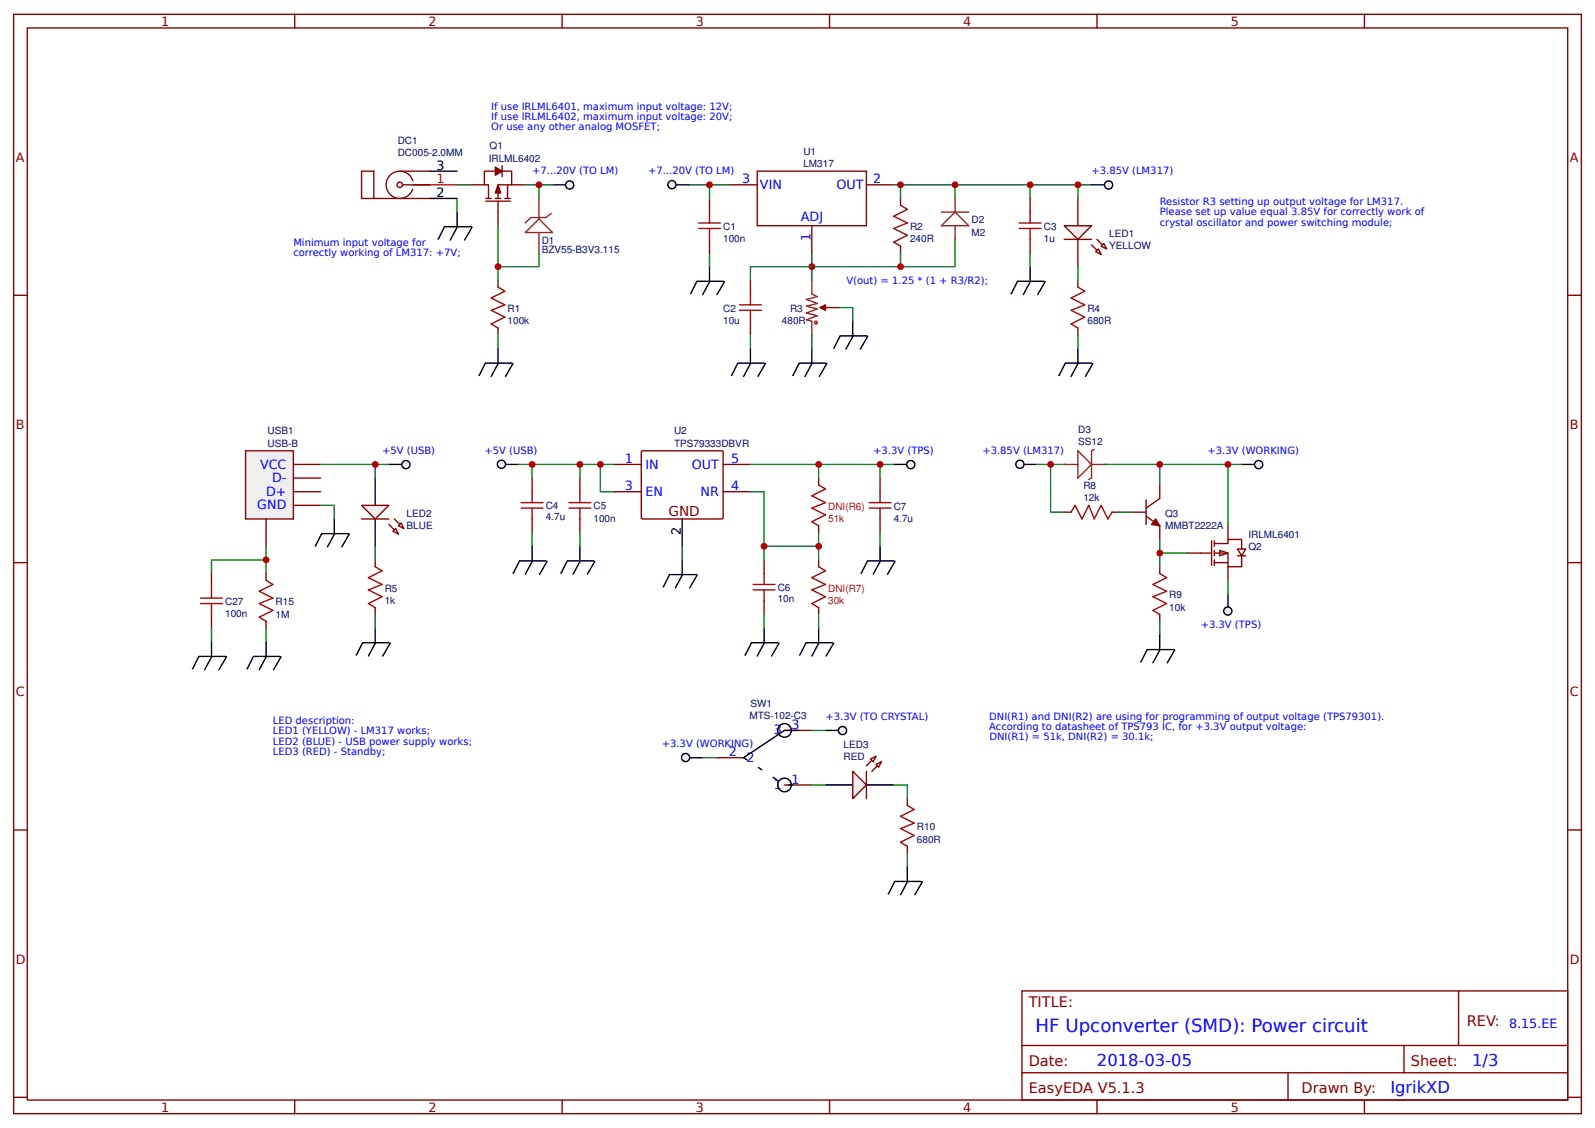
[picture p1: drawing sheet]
<svg xmlns="http://www.w3.org/2000/svg" width="309mm" height="219mm" viewBox="0 0 309 219" stroke-linecap="round" stroke-linejoin="round" font-family="sans-serif">
<g fill="none" stroke="#800" stroke-width=".26">
<path d="M2.6 2.8h304.1v213.2h-304.1zM5.3 5.4h298.7v208h-298.7zM57.1 2.8v2.6M109 2.8v2.6M160.9 2.8v2.6M212.7 2.8v2.6M264.6 2.8v2.6M72.5 38.5v-5.3h-2.4v5.3h13.2M77.8 33.2h5.5M78.1 35.9h5.2M91.3 35.9h2.6M94.2 39h4.8"/>
<path d="M94.2 38.5h1M96 33.2h-2.1v2.7h.8v2.6M96 38.5h1.1M96.6 39v4.8M97.4 33.2h1.8v2.7h-2.6v2.6M97.4 32.1v2.2M97.9 38.5h1.1M98.4 35.9v2.6M99.2 35.9h2.7M2.6 57.3h2.7M96.6 54.4v1.3M304 57.3h2.7"/>
<path d="M96.6 63.6v1.4M2.6 109.1h2.7M304 109.1h2.7M2.6 161h2.7M304 161h2.7M198.2 192.2h105.8v21.2h-105.8zM282.8 192.2v10.6M2.6 212.9h2.7M57.1 213.4v2.6M109 213.4v2.6M160.9 213.4v2.6M198.2 202.8h105.8"/>
<path d="M198.2 208.1h105.8M212.7 213.4v2.6M249.8 208.1v5.3M264.6 213.4v2.6M272.3 202.8v5.3M304 212.9h2.7"/>
</g>
<g fill="#800" stroke="#800" stroke-width=".26">
<path d="M96.6 35.9l.5 1.5h-1.1z"/>
<path d="M96 32.4l1.4 .8-1.4 .8z"/>
</g>
<path d="M96.6 55.7l1.3 .8-2.7 1.3 2.7 1.3-2.7 1.1 2.7 1.3-2.7 1.3 1.4 .8" fill="none" stroke="#a00000" stroke-width=".26"/>
<path d="M83.3 33.2h5.3M83.3 38.5h5.3M94.1 70.4l-1.2 2.4M94.2 70.4h5.1M96.6 67.6v2.6M96.6 70.4l-1.4 2.6M99.5 70.5l-1.5 2.5" fill="none" stroke="#000" stroke-width=".26"/>
<path d="M83.3 35.9h5.3" fill="none" stroke="#f00" stroke-width=".26"/>
<circle cx="77.5" cy="35.9" r=".53" fill="#efefef" stroke="#800" stroke-width=".26"/>
<path d="M80.1 35.1a2.65 2.65 0 0 0-4.1-1.4 2.65 2.65 0 0 0-.1 4.3 2.65 2.65 0 0 0 4.1-1.3" fill="none" stroke="#800" stroke-width=".26"/>
<path d="M86.2 44l-1.3 2.4M86.3 44h5M88.6 41.1v2.7M88.7 44l-1.4 2.6M91.5 44.1l-1.4 2.5" fill="none" stroke="#000" stroke-width=".26"/>
<path d="M47.6 87.4h9.3v13.3h-9.3z" fill="#efefef" stroke="#800" stroke-width=".26"/>
<g fill="none" stroke="#800" stroke-width=".26">
<path d="M141.6 35.9h5.2M146.8 33.2h21.2v10.6h-21.2zM168 35.9h5.3M174.6 38.5v1.3M157.4 43.8v5.3M174.6 47.8v1.3M56.9 90.1h5.3M56.9 92.7h5.3M56.9 95.4h5.3M56.9 98h5.3M51.6 100.7v5.3M138.9 147h5.3"/>
<path d="M152.1 152.3h5.3M152.1 141.7h5.3"/>
</g>
<g fill="none" stroke="#000" stroke-width=".26">
<path d="M135.1 54.6l-1.2 2.4M135.2 54.6h5.1M137.6 51.7v2.7M137.6 54.6l-1.3 2.5M140.5 54.6l-1.5 2.5M197.3 54.6l-1.2 2.4M197.4 54.6h5.1M199.8 51.7v2.7M199.8 54.6l-1.4 2.5M202.7 54.6l-1.5 2.5M143.1 70.4l-1.3 2.4M143.1 70.4h5.1"/>
<path d="M145.5 67.6v2.6M145.6 70.4l-1.4 2.6M148.4 70.5l-1.4 2.5M155 70.4l-1.3 2.4M155 70.4h5.1M157.4 67.6v2.6M157.5 70.4l-1.4 2.6M160.3 70.5l-1.4 2.5M154.8 141.7h-2.7l-7.9 5.3"/>
<circle cx="152.1" cy="152.3" r="1.32"/>
<circle cx="152.1" cy="141.7" r="1.32"/>
</g>
<path d="M174.6 39.8l1.3 .8-2.6 1.3 2.6 1.4-2.6 1 2.6 1.3-2.6 1.4 1.3 .8" fill="none" stroke="#a00000" stroke-width=".26"/>
<path d="M173.3 35.9h1.3v2.6" fill="none" stroke="#080" stroke-width=".26"/>
<path d="M144.2 147l7.9 5.3h2.7" fill="none" stroke="#000" stroke-width=".26" stroke-dasharray=".8 2.6"/>
<g fill="#fefefe" stroke="#800" stroke-width=".26">
<path d="M236.5 106.8l1.6 .5-1.6 .5z"/>
<path d="M240 106.5h1.6l-.8 1.3z"/>
</g>
<path d="M230.2 107.3h4.7M234.9 104.9v4.8M235.5 105.4h2.6v-.8h2.7v1.9M235.5 107.3h2.6v2.6M235.5 109.1h2.6M235.5 104.9v1.1M235.5 106.8v1M235.5 108.6v1.1M238.1 102v2.6M238.1 109.9v2.7M240 107.8h1.6M240.8 107.8v2.1h-2.7" fill="none" stroke="#800" stroke-width=".26"/>
<path d="M72.8 92.7v5.3M72.8 100.7v5.3" fill="none" stroke="#000" stroke-width=".26"/>
<path d="M70.1 98h5.3l-2.6 2.7z" fill="#efefef" stroke="#800" stroke-width=".26"/>
<path d="M75.4 101.7l1.9 1.9M76.5 100.7l1.8 1.8" fill="none" stroke="#800" stroke-width=".26"/>
<g fill="#efefef" stroke="#800" stroke-width=".26">
<path d="M76.2 103.1l.5-.6 .6 1.1z"/>
<path d="M77.3 102l.5-.5 .5 1z"/>
</g>
<path d="M209 54.4v1.3M209 63.6v1.4M70.1 100.7h5.3M72.8 108.6v1.3M72.8 117.9v1.3" fill="none" stroke="#800" stroke-width=".26"/>
<path d="M209 55.7l1.3 .8-2.6 1.3 2.6 1.3-2.6 1.1 2.6 1.3-2.6 1.3 1.3 .8M72.8 109.9l1.3 .8-2.7 1.4 2.7 1.3-2.7 1 2.7 1.4-2.7 1.3 1.4 .8" fill="none" stroke="#a00000" stroke-width=".26"/>
<path d="M206.6 70.4l-1.3 2.4M206.6 70.4h5.1M209 67.6v2.6M209.1 70.4l-1.4 2.6M211.9 70.5l-1.4 2.5M70.3 124.7l-1.2 2.4M70.4 124.7h5.1M72.8 121.8v2.7M72.8 124.7l-1.4 2.6M75.7 124.8l-1.5 2.5" fill="none" stroke="#000" stroke-width=".26"/>
<path d="M88.6 38.5v2.6M88.6 35.9h2.7M101.9 35.9h2.6v2.6M174.6 35.9h10.6v2.6M137.6 49.1v2.6M157.4 49.1v2.6h17.2v-2.6M199.8 49.1v2.6M96.6 65v2.6M145.5 65v2.6M72.8 106v2.6M72.8 119.2v2.6" fill="none" stroke="#080" stroke-width=".26"/>
<path d="M104.5 38.5v4M104.5 42.5l2.7 2.6h-5.3zM104.5 45.1v4M106.9 41.4l-1.1 .8h-2.9l-1 1.1" fill="none" stroke="#8d2323" stroke-width=".26"/>
<circle cx="174.6" cy="35.9" r=".66" fill="#c00"/>
<path d="M185.2 46.4v5.3h-10.6" fill="none" stroke="#080" stroke-width=".26"/>
<path d="M209 38.5v5.3M209 46.4v5.3" fill="none" stroke="#800" stroke-width=".26"/>
<path d="M206.4 43.8h5.3l-2.7 2.6z" fill="#efefef" stroke="#800" stroke-width=".26"/>
<path d="M211.7 47.5l1.8 1.8M212.7 46.4l1.9 1.9" fill="none" stroke="#800" stroke-width=".26"/>
<g fill="#efefef" stroke="#800" stroke-width=".26">
<path d="M212.5 48.8l.5-.5 .5 1z"/>
<path d="M213.5 47.8l.5-.6 .6 1.1z"/>
</g>
<path d="M206.4 46.4h5.3" fill="none" stroke="#800" stroke-width=".26"/>
<path d="M185.2 35.9h14.6v2.6M209 65v2.6" fill="none" stroke="#080" stroke-width=".26"/>
<circle cx="185.2" cy="35.9" r=".66" fill="#c00"/>
<path d="M185.2 38.5v2.6M182.6 43.8l2.6-2.7 2.7 2.7zM182.6 41.1h5.3M185.2 43.8v2.6M206.4 90.1h.1M206.4 90.1h2.6M209 87.4l2.7 2.7-2.7 2.6zM211.7 90.1h2.6M212.2 87.2l-.5 .2v5.3l-.6 .3M214.3 90.1h.1" fill="none" stroke="#8d2323" stroke-width=".26"/>
<path d="M135.5 44.3h4.2M135.5 43.3h4.2M137.6 41.1v2.2M137.6 44.3v2.1" fill="none" stroke="#a00000" stroke-width=".26"/>
<path d="M137.6 38.5v2.6M137.6 46.4v2.7" fill="none" stroke="#800" stroke-width=".26"/>
<path d="M160.1 152.3h5.3M168 152.3h5.3" fill="none" stroke="#000" stroke-width=".26"/>
<path d="M165.4 149.6l2.6 2.7-2.6 2.6z" fill="#efefef" stroke="#800" stroke-width=".26"/>
<path d="M169.9 146.7l-1.9 1.9M170.9 147.8l-1.8 1.8" fill="none" stroke="#800" stroke-width=".26"/>
<g fill="#efefef" stroke="#800" stroke-width=".26">
<path d="M169.9 148.3l1-.5-.5 1z"/>
<path d="M168.8 147.2l1.1-.5-.6 1.1z"/>
</g>
<g fill="none" stroke="#800" stroke-width=".26">
<path d="M103.2 92.7v2.7M112.4 92.7v2.7M119.1 90.1h5.3M119.1 95.4h5.3M124.5 87.5h15.6l.1 .2v12.8l-.2 .2-15.5-.1-.1-.2v-12.7zM140.2 90.1h5.3M140.2 95.4h5.3M170.7 92.7v2.7M103.2 100.7v2.6M112.4 100.7v2.6M148.2 108.6v2.7M148.2 116.5v2.7"/>
<path d="M170.7 100.7v2.6M168 149.6v5.3M175.9 154.9v1.3M175.9 164.2v1.3"/>
</g>
<g fill="none" stroke="#a00000" stroke-width=".26">
<path d="M101.1 97.5h4.2M101.1 98.6h4.2M103.2 95.4v2.1M103.2 98.6v2.1M110.3 97.5h4.3M110.3 98.6h4.3M112.4 95.4v2.1M112.4 98.6v2.1M168.5 97.5h4.3M168.5 98.6h4.3M170.7 95.4v2.1M170.7 98.6v2.1"/>
<path d="M146 114.4h4.3M146 113.4h4.3M148.2 111.3v2.1M148.2 114.4v2.1M175.9 156.2l1.4 .8-2.7 1.4 2.7 1.3-2.7 1 2.7 1.4-2.7 1.3 1.3 .8"/>
</g>
<g fill="none" stroke="#000" stroke-width=".26">
<path d="M75.4 90.1h2.7M110 108.8l-1.3 2.4M110.1 108.8h5.1M112.4 106v2.6M112.5 108.8l-1.4 2.6M115.4 108.9l-1.5 2.5M129.8 111.5l-1.2 2.3M129.9 111.5h5.1M132.3 100.7v5.3M132.3 108.6v2.7M132.4 111.5l-1.4 2.5M135.2 111.5l-1.5 2.5"/>
<path d="M168.2 108.8l-1.2 2.4M168.3 108.8h5.1M170.7 106v2.6M170.7 108.8l-1.4 2.6M173.6 108.9l-1.5 2.5M145.7 124.7l-1.2 2.4M145.8 124.7h5.1M148.2 121.8v2.7M148.2 124.7l-1.4 2.6M151.1 124.8l-1.5 2.5"/>
</g>
<path d="M62.2 90.1h10.6v2.6M112.4 90.1h-9.2v2.6M116.4 90.1h-4v2.6M119.1 90.1h-2.7v5.3h2.7M103.2 103.3v2.7M112.4 103.3v2.7M148.2 119.2v2.6M170.7 103.3v2.7" fill="none" stroke="#080" stroke-width=".26"/>
<circle cx="78.7" cy="90.1" r=".79" fill="#efefef" stroke="#000" stroke-width=".26"/>
<path d="M72.8 90.1h2.6" fill="none" stroke="#080" stroke-width=".26"/>
<circle cx="72.8" cy="90.1" r=".66" fill="#c00"/>
<path d="M51.6 106v5.3M157.4 152.3h2.7M173.3 152.3h2.6v2.6M175.9 165.5v2.6" fill="none" stroke="#080" stroke-width=".26"/>
<path d="M133.6 147h2.7M173.5 171l-1.3 2.4M173.6 171h5.1M175.9 168.1v2.7M176 171l-1.4 2.6M178.9 171.1l-1.5 2.5" fill="none" stroke="#000" stroke-width=".26"/>
<circle cx="133" cy="146.9" r=".79" fill="#efefef" stroke="#000" stroke-width=".26"/>
<path d="M136.3 147h2.6" fill="none" stroke="#080" stroke-width=".26"/>
<path d="M160.1 141.7h2.6" fill="none" stroke="#000" stroke-width=".26"/>
<circle cx="163.4" cy="141.7" r=".79" fill="#efefef" stroke="#000" stroke-width=".26"/>
<path d="M141.6 35.9h-4v2.6M199.8 35.9h11.9M157.4 141.7h2.7" fill="none" stroke="#080" stroke-width=".26"/>
<circle cx="199.8" cy="35.9" r=".66" fill="#c00"/>
<path d="M211.7 35.9h2.6" fill="none" stroke="#000" stroke-width=".26"/>
<circle cx="215" cy="35.9" r=".79" fill="#efefef" stroke="#000" stroke-width=".26"/>
<path d="M131 35.9h2.6" fill="none" stroke="#000" stroke-width=".26"/>
<circle cx="130.3" cy="35.8" r=".79" fill="#efefef" stroke="#000" stroke-width=".26"/>
<path d="M107.2 35.9h2.6" fill="none" stroke="#000" stroke-width=".26"/>
<circle cx="110.5" cy="35.9" r=".79" fill="#efefef" stroke="#000" stroke-width=".26"/>
<path d="M104.5 35.9h2.7" fill="none" stroke="#080" stroke-width=".26"/>
<circle cx="104.5" cy="35.9" r=".66" fill="#c00"/>
<path d="M96.6 43.8v10.6M104.5 49.1v2.6h-7.9" fill="none" stroke="#080" stroke-width=".26"/>
<g fill="#c00">
<circle cx="96.6" cy="51.7" r=".66"/>
<circle cx="112.4" cy="90.1" r=".66"/>
</g>
<path d="M97.9 90.1h2.6M100.7 108.8l-1.2 2.4M100.8 108.8h5.1M103.2 106v2.6M103.3 108.8l-1.4 2.6M106.1 108.9l-1.5 2.5" fill="none" stroke="#000" stroke-width=".26"/>
<circle cx="97.2" cy="90.1" r=".79" fill="#efefef" stroke="#000" stroke-width=".26"/>
<path d="M173.3 90.1h2.6" fill="none" stroke="#000" stroke-width=".26"/>
<circle cx="176.6" cy="90.1" r=".79" fill="#efefef" stroke="#000" stroke-width=".26"/>
<path d="M133.6 35.9h4M100.5 90.1h2.7M145.5 90.1h27.8" fill="none" stroke="#080" stroke-width=".26"/>
<path d="M157.4 54.4v2.6l1.1 .5-2.1 .6 2.1 .8-2.1 .5 2.1 .5-2.1 .8 2.1 .6-2.1 .7 1 .3v2.7M159 59.7h1.1" fill="none" stroke="#8d2323" stroke-width=".26"/>
<path d="M159 59.7l1.1-.6v1.1z" fill="#800" stroke="#800" stroke-width=".26"/>
<circle cx="158.2" cy="62.6" r=".26" fill="none" stroke="#a00000" stroke-width=".26"/>
<path d="M160.1 59.7h2.6" fill="none" stroke="#800" stroke-width=".26"/>
<circle cx="137.6" cy="35.9" r=".66" fill="#c00"/>
<path d="M162.7 59.7h2.7v2.6M157.4 65v2.6" fill="none" stroke="#080" stroke-width=".26"/>
<path d="M162.9 65.2l-1.2 2.3M163 65.2h5.1M165.4 62.3v2.7M165.4 65.2l-1.4 2.5M168.3 65.2l-1.5 2.5" fill="none" stroke="#000" stroke-width=".26"/>
<circle cx="116.4" cy="90.1" r=".66" fill="#c00"/>
<path d="M207.7 99.4l.8-1.4 1.3 2.7 1.3-2.7 1.1 2.7 1.3-2.7 1.3 2.7 .8-1.3M224.9 111.3l1.3 .8-2.6 1.3 2.6 1.3-2.6 1.1 2.6 1.3-2.6 1.3 1.3 .8" fill="none" stroke="#a00000" stroke-width=".26"/>
<path d="M206.4 99.4h1.3M215.6 99.4h1.4M219.6 99.4h2.6M222.2 97v4.7M224.9 94.1v2.6l-2.7 1.9M222.2 100.1l2.7 1.9v2.6M224.9 109.9v1.4M224.9 119.2v1.3" fill="none" stroke="#800" stroke-width=".26"/>
<path d="M224.1 100.7l.8 1.3-1.6-.3z" fill="#800" stroke="#800" stroke-width=".26"/>
<path d="M198.4 90.1h2.7" fill="none" stroke="#000" stroke-width=".26"/>
<circle cx="197.8" cy="90.1" r=".79" fill="#efefef" stroke="#000" stroke-width=".26"/>
<path d="M201.1 90.1h5.3M203.7 90.1v9.3h2.7" fill="none" stroke="#080" stroke-width=".26"/>
<circle cx="203.7" cy="90.1" r=".66" fill="#c00"/>
<path d="M214.3 90.1h10.6v4M217 99.4h2.6M224.9 104.6v5.3M224.9 107.3h5.3M224.9 120.5v2.7" fill="none" stroke="#080" stroke-width=".26"/>
<path d="M222.4 126l-1.2 2.4M222.5 126h5.1M224.9 123.2v2.6M225 126l-1.4 2.6M227.8 126.1l-1.4 2.5" fill="none" stroke="#000" stroke-width=".26"/>
<circle cx="224.9" cy="107.3" r=".66" fill="#c00"/>
<path d="M238.1 115.2v2.7" fill="none" stroke="#000" stroke-width=".26"/>
<circle cx="238.1" cy="118.5" r=".79" fill="#efefef" stroke="#000" stroke-width=".26"/>
<path d="M224.9 90.1h13.2v11.9M238.1 112.6v2.6" fill="none" stroke="#080" stroke-width=".26"/>
<circle cx="224.9" cy="90.1" r=".66" fill="#c00"/>
<path d="M240.8 90.1h2.6" fill="none" stroke="#000" stroke-width=".26"/>
<circle cx="244.1" cy="90.1" r=".79" fill="#efefef" stroke="#000" stroke-width=".26"/>
<path d="M238.1 90.1h2.7" fill="none" stroke="#080" stroke-width=".26"/>
<circle cx="103.2" cy="90.1" r=".66" fill="#c00"/>
<path d="M209 35.9v2.6M209 51.7v2.7M132.3 106v2.6" fill="none" stroke="#080" stroke-width=".26"/>
<g fill="#c00">
<circle cx="209" cy="35.9" r=".66"/>
<circle cx="174.6" cy="51.7" r=".66"/>
</g>
<path d="M157.4 51.7v2.7" fill="none" stroke="#080" stroke-width=".26"/>
<circle cx="157.4" cy="51.7" r=".66" fill="#c00"/>
<path d="M157.4 51.7h-11.9v2.7" fill="none" stroke="#080" stroke-width=".26"/>
<path d="M143.4 59.1h4.2M145.5 57v2.1M197.6 44.3h4.3M197.6 43.3h4.3M199.8 41.1v2.2M199.8 44.3v2.1M143.4 60.2h4.2M145.5 60.2v2.1" fill="none" stroke="#a00000" stroke-width=".26"/>
<path d="M199.8 38.5v2.6M145.5 54.4v2.6M199.8 46.4v2.7M145.5 62.3v2.7" fill="none" stroke="#800" stroke-width=".26"/>
<circle cx="238.1" cy="90.1" r=".66" fill="#c00"/>
<path d="M158.7 94.1l1.4 .8-2.7 1.3 2.7 1.3-2.7 1.1 2.7 1.3-2.7 1.3 1.3 .8M158.7 109.9l1.4 .8-2.7 1.4 2.7 1.3-2.7 1 2.7 1.4-2.7 1.3 1.3 .8" fill="none" stroke="#a00000" stroke-width=".26"/>
<path d="M158.7 92.7v1.4M158.7 102v1.3M158.7 108.6v1.3M158.7 117.9v1.3" fill="none" stroke="#800" stroke-width=".26"/>
<path d="M145.5 95.4h2.7v13.2M158.7 90.1v2.6M158.7 119.2v2.6" fill="none" stroke="#080" stroke-width=".26"/>
<path d="M156.3 124.7l-1.3 2.4M156.4 124.7h5.1M158.7 121.8v2.7M158.8 124.7l-1.4 2.6M161.7 124.8l-1.5 2.5" fill="none" stroke="#000" stroke-width=".26"/>
<circle cx="158.8" cy="90.1" r=".66" fill="#c00"/>
<path d="M170.7 90.1v2.6" fill="none" stroke="#080" stroke-width=".26"/>
<circle cx="170.7" cy="90.1" r=".66" fill="#c00"/>
<path d="M148.2 106h10.5M158.7 103.3v5.3" fill="none" stroke="#080" stroke-width=".26"/>
<g fill="#c00">
<circle cx="148.2" cy="106" r=".66"/>
<circle cx="158.8" cy="106" r=".66"/>
</g>
<path d="M62.2 98h2.6v2.7M51.6 108.6h-10.6v2.7M51.6 121.8v2.7" fill="none" stroke="#080" stroke-width=".26"/>
<g fill="none" stroke="#000" stroke-width=".26">
<path d="M62.4 103.5l-1.3 2.4M62.4 103.5h5.1M64.8 100.7v2.6M64.9 103.5l-1.4 2.6M67.7 103.6l-1.4 2.5M38.6 127.3l-1.3 2.4M38.6 127.3h5.1M41 124.5v2.6M41.1 127.3l-1.4 2.6M43.9 127.4l-1.4 2.5M49.1 127.3l-1.2 2.4M49.2 127.3h5.1"/>
<path d="M51.6 124.5v2.6M51.7 127.3l-1.4 2.6M54.5 127.4l-1.5 2.5"/>
</g>
<path d="M38.9 117.1h4.2M38.9 116h4.2M41 113.9v2.1M41 117.1v2.1M51.6 112.6l1.3 .8-2.6 1.3 2.6 1.3-2.6 1.1 2.6 1.3-2.6 1.3 1.3 .8" fill="none" stroke="#a00000" stroke-width=".26"/>
<path d="M41 111.3v2.6M41 119.2v2.6M51.6 111.3v1.3M51.6 120.5v1.3" fill="none" stroke="#800" stroke-width=".26"/>
<circle cx="51.6" cy="108.6" r=".66" fill="#c00"/>
<path d="M41 121.8v2.7" fill="none" stroke="#080" stroke-width=".26"/>
<text font-size="3.5" fill="#00f" x="200.8" y="200.2">HF Upconverter (SMD): Power circuit</text>
<g font-size="3.2" fill="#00f">
<text x="212.7" y="206.8">2018-03-05</text>
<text x="285.5" y="206.8">1/3</text>
<text x="269.6" y="212.1">IgrikXD</text>
</g>
<g font-size="2.8" fill="#800">
<text x="199.5" y="195.4">TITLE:</text>
<text x="284.4" y="199.1">REV:</text>
<text x="199.5" y="206.8">Date:</text>
<text x="273.6" y="206.8">Sheet:</text>
<text x="199.5" y="212.1">EasyEDA V5.1.3</text>
<text x="252.4" y="212.1">Drawn By:</text>
</g>
<text font-size="2.6" fill="#800" x="129.6" y="100.1">GND</text>
<g font-size="2.5" fill="#800">
<text x="31.2" y="5">1</text>
<text x="83.1" y="5">2</text>
<text x="134.9" y="5">3</text>
<text x="186.8" y="5">4</text>
<text x="238.7" y="5">5</text>
<text x="3" y="31.4">A</text>
<text x="304.4" y="31.4">A</text>
<text x="3" y="83.2">B</text>
<text x="304.4" y="83.2">B</text>
<text x="3" y="135.1">C</text>
<text x="304.4" y="135.1">C</text>
<text x="3" y="186.9">D</text>
<text x="304.4" y="186.9">D</text>
<text x="31.2" y="215.6">1</text>
<text x="83.1" y="215.6">2</text>
<text x="134.9" y="215.6">3</text>
<text x="186.8" y="215.6">4</text>
<text x="238.7" y="215.6">5</text>
</g>
<g font-size="2.5">
<text x="84.7" y="32.9">3</text>
<text x="84.7" y="38.2">2</text>
<text x="132" y="103.8" transform="rotate(-90 132 103.8)">2</text>
</g>
<text font-size="2.5" fill="#f00" x="84.7" y="35.6">1</text>
<g font-size="2.5" fill="#00f">
<text x="143.9" y="35.6">3</text>
<text x="169.3" y="35.6">2</text>
<text x="147.4" y="36.6">VIN</text>
<text x="162.2" y="36.6">OUT</text>
<text x="155.3" y="42.8">ADJ</text>
<text x="157.2" y="46.7" transform="rotate(-90 157.2 46.7)">1</text>
<text x="121.2" y="89.8">1</text>
<text x="141.8" y="89.8">5</text>
<text x="50.4" y="90.9">VCC</text>
<text x="52.8" y="93.5">D-</text>
<text x="121.2" y="95.1">3</text>
<text x="125.1" y="90.9">IN</text>
<text x="134.2" y="90.9">OUT</text>
<text x="141.8" y="95.1">4</text>
<text x="49.9" y="98.8">GND</text>
<text x="51.6" y="96.2">D+</text>
<text x="125.1" y="96.2">EN</text>
<text x="135.9" y="96.2">NR</text>
<text x="150" y="142.5">3</text>
<text x="153.5" y="141.4">3</text>
<text x="141.3" y="146.7">2</text>
<text x="144.7" y="147.8">2</text>
<text x="150" y="153.1">1</text>
<text x="153.5" y="152">1</text>
<text x="292.6" y="199.4">8.15.EE</text>
</g>
<g font-size="1.9" fill="#00f">
<text x="95.2" y="21.3">If use IRLML6401, maximum input voltage: 12V;</text>
<text x="95.2" y="23.3">If use IRLML6402, maximum input voltage: 20V;</text>
<text x="95.2" y="25.3">Or use any other analog MOSFET;</text>
<text x="103.2" y="33.8">+7...20V (TO LM)</text>
<text x="125.7" y="33.8">+7...20V (TO LM)</text>
<text x="211.7" y="33.8">+3.85V (LM317)</text>
<text x="224.9" y="39.8">Resistor R3 setting up output voltage for LM317.</text>
<text x="224.9" y="41.8">Please set up value equal 3.85V for correctly work of</text>
<text x="56.9" y="47.8">Minimum input voltage for</text>
<text x="224.9" y="43.8">crystal oscillator and power switching module;</text>
<text x="56.9" y="49.7">correctly working of LM317: +7V;</text>
<text x="164.1" y="55">V(out) = 1.25 * (1 + R3/R2);</text>
<text x="74.1" y="88.1">+5V (USB)</text>
<text x="93.9" y="88.1">+5V (USB)</text>
<text x="169.3" y="88.1">+3.3V (TPS)</text>
<text x="190.5" y="88.1">+3.85V (LM317)</text>
<text x="234.2" y="88.1">+3.3V (WORKING)</text>
<text x="232.8" y="121.8">+3.3V (TPS)</text>
<text x="52.9" y="142.3">LED1 (YELLOW) - LM317 works;</text>
<text x="52.9" y="140.4">LED description:</text>
<text x="160.1" y="139.7">+3.3V (TO CRYSTAL)</text>
<text x="191.8" y="139.7">DNI(R1) and DNI(R2) are using for programming of output voltage (TPS79301).</text>
<text x="191.8" y="141.7">According to datasheet of TPS793 IC, for +3.3V output voltage:</text>
<text x="191.9" y="143.6">DNI(R1) = 51k, DNI(R2) = 30.1k;</text>
<text x="52.9" y="144.4">LED2 (BLUE) - USB power supply works;</text>
<text x="52.9" y="146.5">LED3 (RED) - Standby;</text>
<text x="128.3" y="145">+3.3V (WORKING)</text>
</g>
<g font-size="1.9" fill="#000080">
<text x="77.1" y="27.9">DC1</text>
<text x="95" y="28.9">Q1</text>
<text x="155.8" y="30">U1</text>
<text x="77.1" y="30.3">DC005-2.0MM</text>
<text x="94.8" y="31.4">IRLML6402</text>
<text x="155.8" y="32.4">LM317</text>
<text x="105" y="47.3">D1</text>
<text x="140.2" y="47">100n</text>
<text x="140.2" y="44.7">C1</text>
<text x="176.5" y="47">240R</text>
<text x="176.5" y="44.7">R2</text>
<text x="188.4" y="45.7">M2</text>
<text x="188.4" y="43.4">D2</text>
<text x="202.4" y="47">1u</text>
<text x="202.4" y="44.7">C3</text>
<text x="215.1" y="46">LED1</text>
<text x="105" y="49.1">BZV55-B3V3.115</text>
<text x="215.1" y="48.3">YELLOW</text>
<text x="98.4" y="62.9">100k</text>
<text x="98.4" y="60.5">R1</text>
<text x="140.2" y="62.9">10u</text>
<text x="140.2" y="60.6">C2</text>
<text x="151.6" y="62.9">480R</text>
<text x="153.2" y="60.5">R3</text>
<text x="210.9" y="62.9">680R</text>
<text x="210.9" y="60.5">R4</text>
<text x="51.9" y="86.7">USB-B</text>
<text x="51.9" y="84.2">USB1</text>
<text x="130.7" y="86.7">TPS79333DBVR</text>
<text x="130.7" y="84.3">U2</text>
<text x="209.1" y="86.4">SS12</text>
<text x="209.1" y="84">D3</text>
<text x="210.1" y="94.9">R8</text>
<text x="78.8" y="100.2">LED2</text>
<text x="105.8" y="101">4.7u</text>
<text x="105.8" y="98.7">C4</text>
<text x="115.1" y="101.2">100n</text>
<text x="115.1" y="98.8">C5</text>
<text x="173.3" y="101.3">4.7u</text>
<text x="173.3" y="98.9">C7</text>
<text x="210.1" y="97.2">12k</text>
<text x="226" y="100.2">Q3</text>
<text x="78.8" y="102.6">BLUE</text>
<text x="226" y="102.6">MMBT2222A</text>
<text x="242.1" y="104.4">IRLML6401</text>
<text x="242.1" y="106.6">Q2</text>
<text x="43.7" y="119.7">100n</text>
<text x="43.7" y="117.3">C27</text>
<text x="53.4" y="119.8">1M</text>
<text x="53.4" y="117.4">R15</text>
<text x="74.6" y="117.1">1k</text>
<text x="74.6" y="114.8">R5</text>
<text x="150.8" y="116.8">10n</text>
<text x="150.8" y="114.6">C6</text>
<text x="226.7" y="118.5">10k</text>
<text x="226.7" y="116.1">R9</text>
<text x="145.5" y="137.1">SW1</text>
<text x="145.3" y="139.6">MTS-102-C3</text>
<text x="163.6" y="145.2">LED3</text>
<text x="163.6" y="147.5">RED</text>
<text x="177.8" y="161.1">R10</text>
<text x="177.8" y="163.5">680R</text>
</g>
<g font-size="1.9" fill="#f00">
<text x="160.6" y="101.3">51k</text>
<text x="160.6" y="98.9">DNI(R6)</text>
<text x="160.6" y="117.1">30k</text>
<text x="160.6" y="114.8">DNI(R7)</text>
</g>
</svg>
